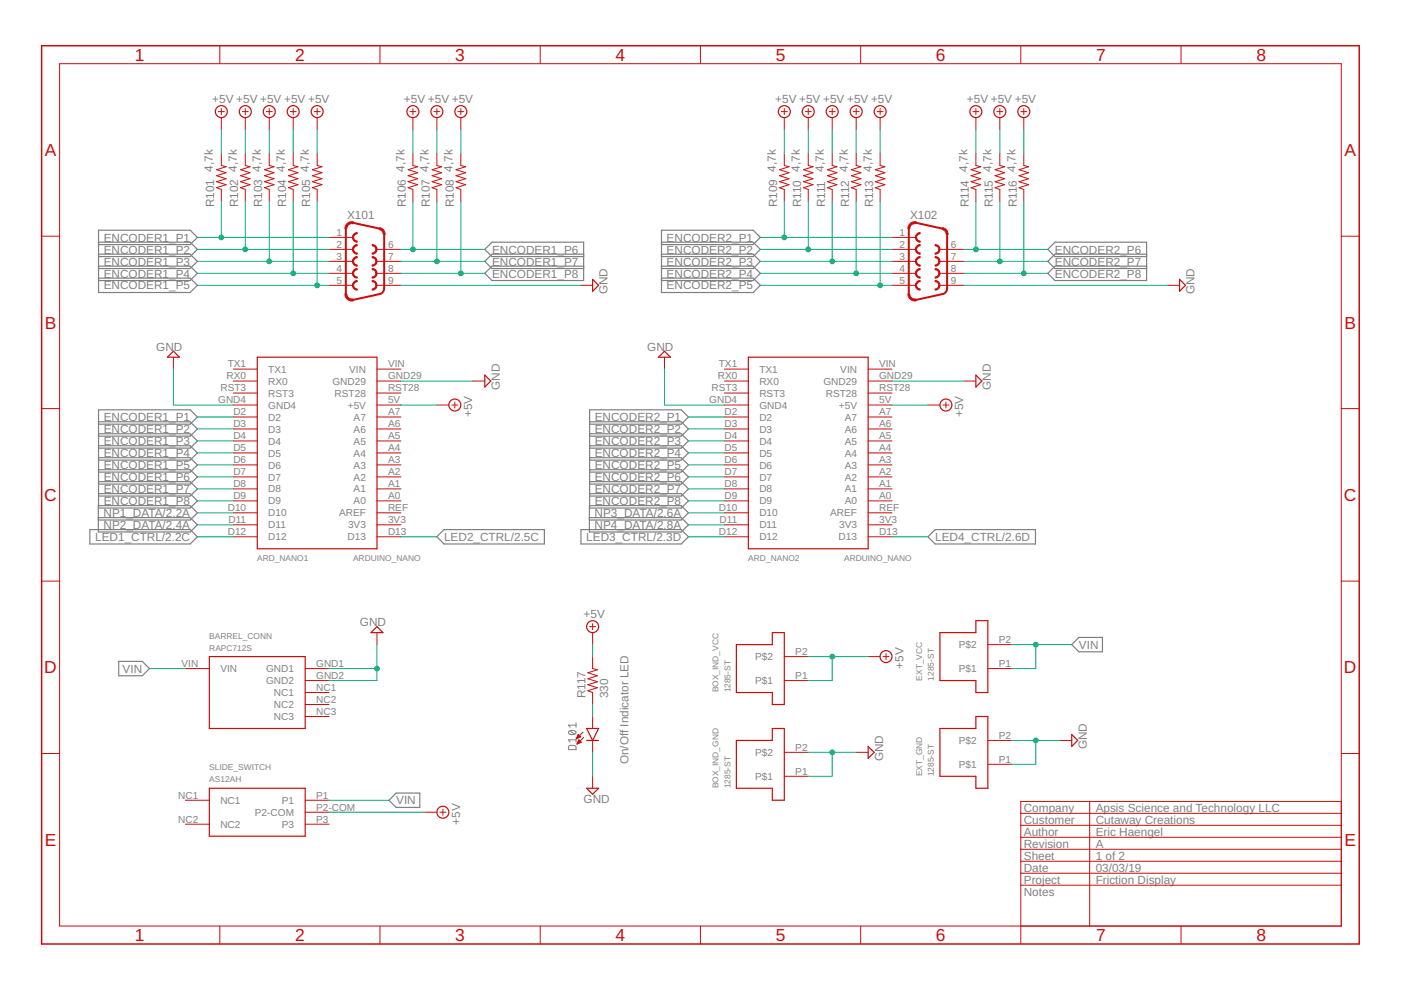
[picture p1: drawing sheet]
<svg xmlns="http://www.w3.org/2000/svg" width="297mm" height="210mm" viewBox="0 0 297 210" stroke-linecap="round" stroke-linejoin="round" font-family="sans-serif">
<path d="M120.6 155.1a1.02 1.02 0 0 1 1.5 .2 .93 .93 0 0 1-1.6 0zM120.6 158.2l1.3-.1 .2 .2v.6h-1.6zM120.9 154.9l.9 .8M122.1 153.3v.9M122.1 156.4v.9M122.1 156.9h-1.6l.4 .4M122.1 153.8h-1.6l.4 .4" fill="none" stroke="#808080" stroke-width=".21"/>
<g fill="none" stroke="#808080" stroke-width=".25">
<path d="M20.9 51.9h19.4l1.5-1.6-1.5-1.5h-19.4v13.2h19.4l1.5-1.5-1.5-1.5h-19.4M20.9 51.4h19.4l1.5 1.5-1.5 1.5h-19.4M20.9 53.9h19.4l1.5 1.5-1.5 1.5h-19.4M20.9 56.4h19.4l1.5 1.6-1.5 1.5h-19.4M123.7 54.4h-19.4l-1.5-1.5 1.5-1.5h19.4v8.1h-19.4l-1.5-1.5 1.5-1.6h19.4M123.7 53.9h-19.4l-1.5 1.5 1.5 1.5h19.4M140.3 51.9h19.4l1.5-1.6-1.5-1.5h-19.4v13.2h19.4l1.5-1.5-1.5-1.5h-19.4M140.3 51.4h19.4l1.5 1.5-1.5 1.5h-19.4M140.3 53.9h19.4l1.5 1.5-1.5 1.5h-19.4M140.3 56.4h19.4l1.5 1.6-1.5 1.5h-19.4M243.1 54.4h-19.4l-1.6-1.5 1.6-1.5h19.4v8.1h-19.4l-1.6-1.5 1.6-1.6h19.4M243.1 53.9h-19.4l-1.6 1.5 1.6 1.5h19.4"/>
<path d="M20.9 89.9h19.4l1.5-1.5-1.5-1.5h-19.4v20.8h19.4l1.5-1.5-1.5-1.5h-19.4M20.9 89.4h19.4l1.5 1.6-1.5 1.5h-19.4M20.9 92h19.4l1.5 1.5-1.5 1.5h-19.4M20.9 94.5h19.4l1.5 1.5-1.5 1.6h-19.4M20.9 97h19.4l1.5 1.6-1.5 1.5h-19.4M20.9 99.6h19.4l1.5 1.5-1.5 1.5h-19.4M125 89.9h19.4l1.6-1.5-1.6-1.5h-19.4v25.9h19.4l1.6-1.5-1.6-1.6h-19.4M125 89.4h19.4l1.6 1.6-1.6 1.5h-19.4M125 92h19.4l1.6 1.5-1.6 1.5h-19.4M125 94.5h19.4l1.6 1.5-1.6 1.6h-19.4M125 97h19.4l1.6 1.6-1.6 1.5h-19.4M125 99.6h19.4l1.6 1.5-1.6 1.5h-19.4"/>
<path d="M19 112.3h21.3l1.5 1.5-1.5 1.5h-21.3zM20.8 109.7h19.5l1.5 1.6-1.5 1.5h-19.5v-5.6h19.5l1.5 1.5-1.5 1.6h-19.5M20.9 102.1h19.4l1.5 1.6-1.5 1.5h-19.4M92.6 113.8l1.5-1.5h21.3v3h-21.3zM123.2 112.3h21.2l1.6 1.5-1.6 1.5h-21.2zM125 107.2h19.4l1.6 1.5-1.6 1.6h-19.4M125 102.1h19.4l1.6 1.6-1.6 1.5h-19.4M125 104.7h19.4l1.6 1.5-1.6 1.5h-19.4M198.3 112.3h21.2v3h-21.2l-1.6-1.5zM227.2 136.7l1.5-1.6h5v3.1h-5zM25.2 140.2h5l1.5 1.6-1.5 1.5h-5zM82.5 169.7l1.5-1.6h5v3.1h-5z"/>
</g>
<path d="M8.8 9.7h279.4v190.5h-279.4z" fill="none" stroke="#c90d0c" stroke-width=".32"/>
<g fill="none" stroke="#c90d0c" stroke-width=".21">
<path d="M12.6 13.5h271.8v182.8h-271.8zM46.6 9.7v3.8M80.6 9.7v3.8M114.5 9.7v3.8M148.5 9.7v3.8M182.5 9.7v3.8M216.4 9.7v3.8M250.4 9.7v3.8M46.3 23.7h1.3M46.9 32.6v2.5l1 .2-2 .7 2 .6-2 .7 2 .6-2 .6 2 .7-2 .6 1 .4v2.5M46.9 23v1.3M46.9 24.9v2.6"/>
<path d="M51.4 23.7h1.2M52 32.6v2.5l1 .2-2 .7 2 .6-2 .7 2 .6-2 .6 2 .7-2 .6 1 .4v2.5M52 23v1.3M52 24.9v2.6M56.5 23.7h1.2M57.1 32.6v2.5l1 .2-2 .7 2 .6-2 .7 2 .6-2 .6 2 .7-2 .6 1 .4v2.5M57.1 23v1.3M57.1 24.9v2.6M61.5 23.7h1.3M62.2 32.6v2.5l1 .2-2 .7 2 .6-2 .7 2 .6-2 .6 2 .7-2 .6 1 .4v2.5M62.2 23v1.3M62.2 24.9v2.6"/>
<path d="M66.6 23.7h1.3M67.2 32.6v2.5l1.1 .2-2.1 .7 2.1 .6-2.1 .7 2.1 .6-2.1 .6 2.1 .7-2.1 .6 1 .4v2.5M67.2 23v1.3M67.2 24.9v2.6M86.9 23.7h1.3M87.5 32.6v2.5l1.1 .2-2.1 .7 2.1 .6-2.1 .7 2.1 .6-2.1 .6 2.1 .7-2.1 .6 1 .4v2.5M87.5 23v1.3M87.5 24.9v2.6M92 23.7h1.3M92.6 32.6v2.5l1 .2-2 .7 2 .6-2 .7 2 .6-2 .6 2 .7-2 .6 1 .4v2.5M92.6 23v1.3M92.6 24.9v2.6"/>
<path d="M97.1 23.7h1.2M97.7 32.6v2.5l1 .2-2 .7 2 .6-2 .7 2 .6-2 .6 2 .7-2 .6 1 .4v2.5M97.7 23v1.3M97.7 24.9v2.6M165.7 23.7h1.2M166.3 32.6v2.5l1 .2-2 .7 2 .6-2 .7 2 .6-2 .6 2 .7-2 .6 1 .4v2.5M166.3 23v1.3M166.3 24.9v2.6M170.7 23.7h1.3M171.4 32.6v2.5l1 .2-2.1 .7 2.1 .6-2.1 .7 2.1 .6-2.1 .6 2.1 .7-2.1 .6 1.1 .4v2.5M171.4 23v1.3M171.4 24.9v2.6"/>
<path d="M175.8 23.7h1.3M176.4 32.6v2.5l1.1 .2-2.1 .7 2.1 .6-2.1 .7 2.1 .6-2.1 .6 2.1 .7-2.1 .6 1 .4v2.5M176.4 23v1.3M176.4 24.9v2.6M180.9 23.7h1.3M181.5 32.6v2.5l1 .2-2 .7 2 .6-2 .7 2 .6-2 .6 2 .7-2 .6 1 .4v2.5M181.5 23v1.3M181.5 24.9v2.6M186 23.7h1.2M186.6 32.6v2.5l1 .2-2 .7 2 .6-2 .7 2 .6-2 .6 2 .7-2 .6 1 .4v2.5M186.6 23v1.3M186.6 24.9v2.6"/>
<path d="M206.3 23.7h1.2M206.9 32.6v2.5l1 .2-2 .7 2 .6-2 .7 2 .6-2 .6 2 .7-2 .6 1 .4v2.5M206.9 23v1.3M206.9 24.9v2.6M211.3 23.7h1.3M212 32.6v2.5l1 .2-2 .7 2 .6-2 .7 2 .6-2 .6 2 .7-2 .6 1 .4v2.5M212 23v1.3M212 24.9v2.6M216.4 23.7h1.3M217.1 32.6v2.5l1 .2-2.1 .7 2.1 .6-2.1 .7 2.1 .6-2.1 .6 2.1 .7-2.1 .6 1.1 .4v2.5M217.1 23v1.3M217.1 24.9v2.6"/>
<path d="M8.8 50.1h3.8M69.8 50.3h5M69.8 52.9h5M69.8 55.4h5M69.8 58h5M79.9 52.9h5.1M79.9 55.4h5.1M79.9 58h5.1M189.1 50.3h5.1M189.1 52.9h5.1M189.1 55.4h5.1M189.1 58h5.1"/>
<path d="M199.3 52.9h5.1M199.3 55.4h5.1M199.3 58h5.1M284.4 50.1h3.8M36.8 75.7v2.6M49.5 78.3h5M69.8 60.5h5M79.9 78.3h5.1M79.9 60.5h5.1M123.1 60.5h2.5M140.9 75.7v2.6M153.6 78.3h5.1"/>
<path d="M184.1 78.3h5M189.1 60.5h5.1M199.3 60.5h5.1M247.5 60.5h2.6M8.8 86.6h3.8M49.5 80.8h5M49.5 83.3h5M49.5 85.9h5M49.5 88.4h5M49.5 91h5M49.5 93.5h5M49.5 96h5"/>
<path d="M49.5 98.6h5M79.9 80.8h5.1M79.9 83.3h5.1M79.9 85.9h5.1M79.9 88.4h5.1M79.9 91h5.1M79.9 93.5h5.1M79.9 96h5.1M79.9 98.6h5.1M92.6 85.9h2.6M95.8 85.9h1.3M96.4 85.2v1.3"/>
<path d="M100.2 80.8h2.6M153.6 80.8h5.1M153.6 83.3h5.1M153.6 85.9h5.1M153.6 88.4h5.1M153.6 91h5.1M153.6 93.5h5.1M153.6 96h5.1M153.6 98.6h5.1M184.1 80.8h5M184.1 83.3h5M184.1 85.9h5"/>
<path d="M184.1 88.4h5M184.1 91h5M184.1 93.5h5M184.1 96h5M184.1 98.6h5M196.7 85.9h2.6M199.9 85.9h1.3M200.6 85.2v1.3M204.4 80.8h2.5M284.4 86.6h3.8M49.5 101.1h5M49.5 103.7h5"/>
<path d="M49.5 106.2h5M49.5 108.7h5M49.5 111.3h5M49.5 113.8h5M79.9 101.1h5.1M79.9 103.7h5.1M79.9 106.2h5.1M79.9 108.7h5.1M79.9 111.3h5.1M79.9 113.8h5.1M153.6 101.1h5.1M153.6 103.7h5.1"/>
<path d="M153.6 106.2h5.1M153.6 108.7h5.1M153.6 111.3h5.1M153.6 113.8h5.1M184.1 101.1h5M184.1 103.7h5M184.1 106.2h5M184.1 108.7h5M184.1 111.3h5M184.1 113.8h5M8.8 123.2h3.8M79.9 134.1v2.6"/>
<path d="M125 132.9h1.3M125.6 132.2v1.3M125.6 134.1v2.6M125.6 139.2v2.6l1.1 .2-2.1 .6 2.1 .7-2.1 .6 2.1 .6-2.1 .7 2.1 .6-2.1 .7 1 .3v2.6M166.3 139.2h5.1M184.1 139.2h2.5M187.2 139.2h1.3M187.9 138.6v1.2M209.4 136.7h5.1M284.4 123.2h3.8M8.8 159.8h3.8M39.3 141.8h5.1"/>
<path d="M64.7 141.8h5.1M64.7 144.3h5.1M64.7 146.8h5.1M64.7 149.4h5.1M64.7 151.9h5.1M122.3 156.5h.2M122.3 156.4h.5M122.4 156.3h.6M122.4 157.7h.1M122.4 157.6h.3M122.4 156.1h.6M122.5 156h.4"/>
<path d="M122.5 157.5h.5M122.5 157.3h.7M122.5 155.9h.3M122.6 155.8h.1M122.6 157.2h.5M122.6 155.7l.5 .5-.9 .4zM122.6 157.1h.4M122.7 157h.2M122.7 156.9l.5 .5-.9 .4zM123.6 155.2l-1.4 1.4M123.7 156.4l-1.4 1.4M125.6 151.9v2.6"/>
<path d="M125.6 157v2.5M166.3 144.3h5.1M166.3 159.5h5.1M181.5 159.5h2.6M209.4 141.8h5.1M209.4 157h5.1M224.7 157h2.5M284.4 159.8h3.8M39.3 169.7h5.1M39.3 174.8h5.1M64.7 169.7h5.1M64.7 174.8h5.1"/>
<path d="M64.7 172.2h5.1M90.1 172.2h2.5M93.3 172.2h1.2M93.9 171.6v1.2M125.6 164.6v2.5M166.3 164.6h5.1M209.4 162.1h5.1M216.4 172.4h68M216.4 175h68M216.4 177.5h68M231 169.9v26.4M284.4 169.9h-68v30.3"/>
<path d="M46.6 196.3v3.9M80.6 196.3v3.9M114.5 196.3v3.9M148.5 196.3v3.9M182.5 196.3v3.9M216.4 180.1h68M216.4 182.6h68M216.4 185.1h68M216.4 187.7h68M250.4 196.3v3.9"/>
</g>
<g fill="none" stroke="#c90d0c" stroke-width=".25">
<path d="M125.6 59.2l1.3 1.3-1.3 1.3zM250.1 59.2l1.3 1.3-1.3 1.3zM36.8 74.5l1.2 1.2h-2.5zM54.5 75.7h25.4v40.7h-25.4zM102.8 79.5l1.3 1.3-1.3 1.3zM140.9 74.5l1.3 1.2h-2.6zM158.7 75.7h25.4v40.7h-25.4zM206.9 79.5l1.3 1.3-1.3 1.3zM44.4 139.2h20.3v15.3h-20.3zM79.9 132.9l1.3 1.2h-2.5zM156.1 136.7h7.6v-2.6h2.6v15.3h-2.6v-2.6h-7.6zM199.3 134.1h7.6v-2.5h2.5v15.2h-2.5v-2.5h-7.6z"/>
<path d="M124.4 154.5h2.5l-1.3 2.5zM124.4 157h2.5M156.1 157h7.6v-2.5h2.6v15.2h-2.6v-2.6h-7.6zM184.1 158.3l1.2 1.2-1.2 1.3zM199.3 154.5h7.6v-2.6h2.5v15.2h-2.5v-2.5h-7.6zM227.2 155.7l1.3 1.3-1.3 1.3zM44.4 167.1h20.3v10.2h-20.3zM124.4 167.1h2.5l-1.3 1.3z"/>
<circle cx="46.9" cy="23.7" r="1.27"/>
<circle cx="52" cy="23.7" r="1.27"/>
<circle cx="57.1" cy="23.7" r="1.27"/>
<circle cx="62.2" cy="23.7" r="1.27"/>
<circle cx="67.2" cy="23.7" r="1.27"/>
<circle cx="87.5" cy="23.7" r="1.27"/>
<circle cx="92.6" cy="23.7" r="1.27"/>
<circle cx="97.7" cy="23.7" r="1.27"/>
<circle cx="166.3" cy="23.7" r="1.27"/>
<circle cx="171.4" cy="23.7" r="1.27"/>
<circle cx="176.4" cy="23.7" r="1.27"/>
<circle cx="181.5" cy="23.7" r="1.27"/>
<circle cx="186.6" cy="23.7" r="1.27"/>
<circle cx="206.9" cy="23.7" r="1.27"/>
<circle cx="212" cy="23.7" r="1.27"/>
<circle cx="217.1" cy="23.7" r="1.27"/>
<circle cx="96.4" cy="85.9" r="1.27"/>
<circle cx="200.6" cy="85.9" r="1.27"/>
<circle cx="125.6" cy="132.9" r="1.27"/>
<circle cx="187.9" cy="139.2" r="1.27"/>
<circle cx="93.9" cy="172.2" r="1.27"/>
</g>
<g fill="#c90d0c" stroke="#c90d0c" stroke-width=".21">
<path d="M75.1 52.1l.6-.2v.2a.76 .76 0 0 0-.7 .8 .76 .76 0 0 0 .7 .7v.3a1.02 1.02 0 0 1-.9-.7 1.02 1.02 0 0 1 .3-1.1z" fill-rule="evenodd"/>
<path d="M78.9 51.9a1.02 1.02 0 0 1 1 1 1.02 1.02 0 0 1-1 1v-.3a.76 .76 0 0 0 .8-.7 .76 .76 0 0 0-.8-.8z" fill-rule="evenodd"/>
<path d="M75.1 49.6l.6-.3v.3a.76 .76 0 0 0-.7 .7 .76 .76 0 0 0 .7 .8v.3a1.02 1.02 0 0 1-.9-.7 1.02 1.02 0 0 1 .3-1.1z" fill-rule="evenodd"/>
<path d="M78.9 56.9a1.02 1.02 0 0 1 1 1.1 1.02 1.02 0 0 1-1 1v-.3a.76 .76 0 0 0 .8-.7 .76 .76 0 0 0-.8-.8z" fill-rule="evenodd"/>
<path d="M75.1 54.6l.6-.2v.3a.76 .76 0 0 0-.7 .7 .76 .76 0 0 0 .7 .8v.2a1.02 1.02 0 0 1-.9-.6 1.02 1.02 0 0 1 .3-1.2z" fill-rule="evenodd"/>
<path d="M78.9 54.4a1.02 1.02 0 0 1 1 1 1.02 1.02 0 0 1-1 1v-.2a.76 .76 0 0 0 .8-.8 .76 .76 0 0 0-.8-.7z" fill-rule="evenodd"/>
<path d="M75.1 57.2l.6-.3v.3a.76 .76 0 0 0-.7 .8 .76 .76 0 0 0 .7 .7v.3a1.02 1.02 0 0 1-.9-.7 1.02 1.02 0 0 1 .3-1.1z" fill-rule="evenodd"/>
<path d="M78.9 59.5a1.02 1.02 0 0 1 1 1 1.02 1.02 0 0 1-1 1v-.2a.76 .76 0 0 0 .8-.8 .76 .76 0 0 0-.8-.8z" fill-rule="evenodd"/>
<path d="M75.1 59.7l.6-.2v.2a.76 .76 0 0 0-.7 .8 .76 .76 0 0 0 .7 .8v.2a1.02 1.02 0 0 1-.9-.7 1.02 1.02 0 0 1 .3-1.1z" fill-rule="evenodd"/>
<path d="M73.6 47.4l.5-.3 .8-.1-.1 .4-.8 .2-.3 .4-.2 .5h-.4l.1-.5z" fill-rule="evenodd"/>
<path d="M80.5 48.3h.2a1.43 1.43 0 0 1 1 1.4h-.4a1.04 1.04 0 0 0-.9-1z" fill-rule="evenodd"/>
<path d="M73.1 62.3h.4l.2 .6 .3 .3 .8 .2 .1 .4a1.46 1.46 0 0 1-1.8-1.5z" fill-rule="evenodd"/>
<path d="M194.4 52.1l.7-.2v.2a.76 .76 0 0 0-.8 .8 .76 .76 0 0 0 .8 .7v.3a1.02 1.02 0 0 1-1-.7 1.02 1.02 0 0 1 .3-1.1z" fill-rule="evenodd"/>
<path d="M198.3 51.9a1.02 1.02 0 0 1 1 1 1.02 1.02 0 0 1-1 1v-.3a.76 .76 0 0 0 .7-.7 .76 .76 0 0 0-.7-.8z" fill-rule="evenodd"/>
<path d="M194.4 49.6l.7-.3v.3a.76 .76 0 0 0-.8 .7 .76 .76 0 0 0 .8 .8v.3a1.02 1.02 0 0 1-1-.7 1.02 1.02 0 0 1 .3-1.1z" fill-rule="evenodd"/>
<path d="M198.3 56.9a1.02 1.02 0 0 1 1 1.1 1.02 1.02 0 0 1-1 1v-.3a.76 .76 0 0 0 .7-.7 .76 .76 0 0 0-.7-.8z" fill-rule="evenodd"/>
<path d="M194.4 54.6l.7-.2v.3a.76 .76 0 0 0-.8 .7 .76 .76 0 0 0 .8 .8v.2a1.02 1.02 0 0 1-1-.6 1.02 1.02 0 0 1 .3-1.2z" fill-rule="evenodd"/>
<path d="M198.3 54.4a1.02 1.02 0 0 1 1 1 1.02 1.02 0 0 1-1 1v-.2a.76 .76 0 0 0 .7-.8 .76 .76 0 0 0-.7-.7z" fill-rule="evenodd"/>
<path d="M194.4 57.2l.7-.3v.3a.76 .76 0 0 0-.8 .8 .76 .76 0 0 0 .8 .7v.3a1.02 1.02 0 0 1-1-.7 1.02 1.02 0 0 1 .3-1.1z" fill-rule="evenodd"/>
<path d="M198.3 59.5a1.02 1.02 0 0 1 1 1 1.02 1.02 0 0 1-1 1v-.2a.76 .76 0 0 0 .7-.8 .76 .76 0 0 0-.7-.8z" fill-rule="evenodd"/>
<path d="M194.4 59.7l.7-.2v.2a.76 .76 0 0 0-.8 .8 .76 .76 0 0 0 .8 .8v.2a1.02 1.02 0 0 1-1-.7 1.02 1.02 0 0 1 .3-1.1z" fill-rule="evenodd"/>
<path d="M192.9 47.4l.6-.3 .8-.1-.1 .4-.8 .2-.4 .4-.1 .5h-.4l.1-.5z" fill-rule="evenodd"/>
<path d="M199.9 48.3h.1a1.43 1.43 0 0 1 1 1.4h-.4a1.04 1.04 0 0 0-.8-1z" fill-rule="evenodd"/>
<path d="M192.5 62.3h.4l.1 .6 .4 .3 .8 .2 .1 .4a1.46 1.46 0 0 1-1.8-1.5z" fill-rule="evenodd"/>
</g>
<path d="M73.3 48.5v13.8M74.9 47.2l5.6 1.3M81.4 49.7v11.4l-.1 .6-.3 .4-.5 .3-5.6 1.2M192.7 48.5v13.8M194.2 47.2l5.6 1.3M200.8 49.7v11.4l-.1 .6-.4 .4-.5 .3-5.6 1.2" fill="none" stroke="#c90d0c" stroke-width=".42"/>
<g fill="none" stroke="#0dab76" stroke-width=".21">
<path d="M46.9 27.5v5.1M52 27.5v5.1M57.1 27.5v5.1M62.2 27.5v5.1M67.2 27.5v5.1M87.5 27.5v5.1M92.6 27.5v5.1M97.7 27.5v5.1M166.3 27.5v5.1M171.4 27.5v5.1M176.4 27.5v5.1M181.5 27.5v5.1"/>
<path d="M186.6 27.5v5.1M206.9 27.5v5.1M212 27.5v5.1M217.1 27.5v5.1M41.8 50.3h28M41.8 52.9h28M41.8 55.4h28M41.8 58h28M46.9 42.7v7.6M52 42.7v10.2M57.1 42.7v12.7M62.2 42.7v15.3"/>
<path d="M67.2 42.7v17.8M85 52.9h17.8M85 55.4h17.8M85 58h17.8M87.5 42.7v10.2M92.6 42.7v12.7M97.7 42.7v15.3M161.2 50.3h27.9M161.2 52.9h27.9M161.2 55.4h27.9M161.2 58h27.9M166.3 42.7v7.6"/>
<path d="M171.4 42.7v10.2M176.4 42.7v12.7M181.5 42.7v15.3M186.6 42.7v17.8M204.4 52.9h17.7M204.4 55.4h17.7M204.4 58h17.7M206.9 42.7v10.2M212 42.7v12.7M217.1 42.7v15.3M36.8 78.3v7.6h12.7M41.8 60.5h28"/>
<path d="M85 60.5h38.1M140.9 78.3v7.6h12.7M161.2 60.5h27.9M204.4 60.5h43.1M41.8 88.4h7.7M41.8 91h7.7M41.8 93.5h7.7M41.8 96h7.7M41.8 98.6h7.7M85 80.8h15.2M85 85.9h7.6M146 88.4h7.6"/>
<path d="M146 91h7.6M146 93.5h7.6M146 96h7.6M146 98.6h7.6M189.1 80.8h15.3M189.1 85.9h7.6M41.8 101.1h7.7M41.8 103.7h7.7M41.8 106.2h7.7M41.8 108.7h7.7M41.8 113.8h7.7M41.8 111.3h7.7"/>
<path d="M85 113.8h7.6M146 101.1h7.6M146 103.7h7.6M146 106.2h7.6M146 108.7h7.6M146 113.8h7.6M146 111.3h7.6M189.1 113.8h7.6M79.9 136.7v7.6h-10.1M125.6 136.7v2.5M171.4 139.2h12.7M176.4 139.2v5.1h-5"/>
<path d="M214.5 136.7h12.7M219.6 136.7v5.1h-5.1M31.7 141.8h7.6M69.8 141.8h10.1M125.6 149.4v2.5M125.6 159.5v5.1M171.4 159.5h10.1M176.4 159.5v5.1h-5M214.5 157h10.2M219.6 157v5.1h-5.1M69.8 172.2h20.3M69.8 169.7h12.7"/>
</g>
<g fill="#0dab76" stroke="#0dab76" stroke-width=".21">
<circle cx="79.9" cy="141.8" r=".51"/>
<circle cx="176.4" cy="159.5" r=".51"/>
<circle cx="219.6" cy="157" r=".51"/>
<circle cx="176.4" cy="139.2" r=".51"/>
<circle cx="46.9" cy="50.3" r=".51"/>
<circle cx="52" cy="52.9" r=".51"/>
<circle cx="57.1" cy="55.4" r=".51"/>
<circle cx="62.2" cy="58" r=".51"/>
<circle cx="67.2" cy="60.5" r=".51"/>
<circle cx="87.5" cy="52.9" r=".51"/>
<circle cx="92.6" cy="55.4" r=".51"/>
<circle cx="97.7" cy="58" r=".51"/>
<circle cx="166.3" cy="50.3" r=".51"/>
<circle cx="171.4" cy="52.9" r=".51"/>
<circle cx="176.4" cy="55.4" r=".51"/>
<circle cx="181.5" cy="58" r=".51"/>
<circle cx="186.6" cy="60.5" r=".51"/>
<circle cx="206.9" cy="52.9" r=".51"/>
<circle cx="212" cy="55.4" r=".51"/>
<circle cx="217.1" cy="58" r=".51"/>
<circle cx="219.6" cy="136.7" r=".51"/>
</g>
<g font-size="3.7" fill="#c90d0c">
<text x="28.6" y="12.9">1</text>
<text x="62.6" y="12.9">2</text>
<text x="96.5" y="12.9">3</text>
<text x="130.5" y="12.9">4</text>
<text x="164.5" y="12.9">5</text>
<text x="198.4" y="12.9">6</text>
<text x="232.4" y="12.9">7</text>
<text x="266.4" y="12.9">8</text>
<text x="9.5" y="33.1">A</text>
<text x="285" y="33.1">A</text>
<text x="9.5" y="69.7">B</text>
<text x="285" y="69.7">B</text>
<text x="9.4" y="106.2">C</text>
<text x="284.9" y="106.2">C</text>
<text x="9.4" y="142.8">D</text>
<text x="284.9" y="142.8">D</text>
<text x="9.5" y="179.4">E</text>
<text x="285" y="179.4">E</text>
<text x="28.6" y="199.5">1</text>
<text x="62.6" y="199.5">2</text>
<text x="96.5" y="199.5">3</text>
<text x="130.5" y="199.5">4</text>
<text x="164.5" y="199.5">5</text>
<text x="198.4" y="199.5">6</text>
<text x="232.4" y="199.5">7</text>
<text x="266.4" y="199.5">8</text>
</g>
<g font-size="2.5" fill="#808080">
<text x="45" y="21.8">+5V +5V +5V +5V +5V</text>
<text x="85.6" y="21.8">+5V +5V +5V</text>
<text x="164.4" y="21.8">+5V +5V +5V +5V +5V</text>
<text x="205" y="21.8">+5V +5V +5V</text>
<text x="45.1" y="36.4" transform="rotate(-90 45.1 36.4)">4,7k</text>
<text x="50.2" y="36.4" transform="rotate(-90 50.2 36.4)">4,7k</text>
<text x="55.3" y="36.4" transform="rotate(-90 55.3 36.4)">4,7k</text>
<text x="60.4" y="36.4" transform="rotate(-90 60.4 36.4)">4,7k</text>
<text x="65.5" y="36.4" transform="rotate(-90 65.5 36.4)">4,7k</text>
<text x="85.8" y="36.4" transform="rotate(-90 85.8 36.4)">4,7k</text>
<text x="90.9" y="36.4" transform="rotate(-90 90.9 36.4)">4,7k</text>
<text x="95.9" y="36.4" transform="rotate(-90 95.9 36.4)">4,7k</text>
<text x="164.5" y="36.4" transform="rotate(-90 164.5 36.4)">4,7k</text>
<text x="169.6" y="36.4" transform="rotate(-90 169.6 36.4)">4,7k</text>
<text x="174.7" y="36.4" transform="rotate(-90 174.7 36.4)">4,7k</text>
<text x="179.7" y="36.4" transform="rotate(-90 179.7 36.4)">4,7k</text>
<text x="184.8" y="36.4" transform="rotate(-90 184.8 36.4)">4,7k</text>
<text x="205.1" y="36.4" transform="rotate(-90 205.1 36.4)">4,7k</text>
<text x="210.2" y="36.4" transform="rotate(-90 210.2 36.4)">4,7k</text>
<text x="215.3" y="36.4" transform="rotate(-90 215.3 36.4)">4,7k</text>
<text x="45.4" y="44" transform="rotate(-90 45.4 44)">R101</text>
<text x="50.5" y="44" transform="rotate(-90 50.5 44)">R102</text>
<text x="55.6" y="44" transform="rotate(-90 55.6 44)">R103</text>
<text x="60.7" y="44" transform="rotate(-90 60.7 44)">R104</text>
<text x="65.7" y="44" transform="rotate(-90 65.7 44)">R105</text>
<text x="73.6" y="46.5">X101</text>
<text x="86.1" y="44" transform="rotate(-90 86.1 44)">R106</text>
<text x="91.1" y="44" transform="rotate(-90 91.1 44)">R107</text>
<text x="96.2" y="44" transform="rotate(-90 96.2 44)">R108</text>
<text x="164.8" y="44" transform="rotate(-90 164.8 44)">R109</text>
<text x="169.9" y="44" transform="rotate(-90 169.9 44)">R110</text>
<text x="174.9" y="44" transform="rotate(-90 174.9 44)">R111</text>
<text x="180" y="44" transform="rotate(-90 180 44)">R112</text>
<text x="185.1" y="44" transform="rotate(-90 185.1 44)">R113</text>
<text x="192.9" y="46.5">X102</text>
<text x="205.4" y="44" transform="rotate(-90 205.4 44)">R114</text>
<text x="210.5" y="44" transform="rotate(-90 210.5 44)">R115</text>
<text x="215.6" y="44" transform="rotate(-90 215.6 44)">R116</text>
<text x="22" y="51.2">ENCODER1_P1</text>
<text x="22" y="53.8">ENCODER1_P2</text>
<text x="104.3" y="53.8">ENCODER1_P6</text>
<text x="141.3" y="51.2">ENCODER2_P1</text>
<text x="141.3" y="53.8">ENCODER2_P2</text>
<text x="223.7" y="53.8">ENCODER2_P6</text>
<text x="22" y="56.3">ENCODER1_P3</text>
<text x="22" y="58.8">ENCODER1_P4</text>
<text x="104.3" y="56.3">ENCODER1_P7</text>
<text x="104.3" y="58.8">ENCODER1_P8</text>
<text x="141.3" y="56.3">ENCODER2_P3</text>
<text x="141.3" y="58.8">ENCODER2_P4</text>
<text x="223.7" y="56.3">ENCODER2_P7</text>
<text x="223.7" y="58.8">ENCODER2_P8</text>
<text x="22" y="61.4">ENCODER1_P5</text>
<text x="128.8" y="62.4" transform="rotate(-90 128.8 62.4)">GND</text>
<text x="141.3" y="61.4">ENCODER2_P5</text>
<text x="253.3" y="62.4" transform="rotate(-90 253.3 62.4)">GND</text>
<text x="33.1" y="74.3">GND</text>
<text x="137.2" y="74.3">GND</text>
<text x="106" y="82.7" transform="rotate(-90 106 82.7)">GND</text>
<text x="210.1" y="82.7" transform="rotate(-90 210.1 82.7)">GND</text>
<text x="22" y="89.3">ENCODER1_P1</text>
<text x="100.1" y="88.5" transform="rotate(-90 100.1 88.5)">+5V</text>
<text x="126.1" y="89.3">ENCODER2_P1</text>
<text x="204.2" y="88.5" transform="rotate(-90 204.2 88.5)">+5V</text>
<text x="22" y="91.8">ENCODER1_P2</text>
<text x="22" y="94.4">ENCODER1_P3</text>
<text x="126.1" y="91.8">ENCODER2_P2</text>
<text x="126.1" y="94.4">ENCODER2_P3</text>
<text x="22" y="96.9">ENCODER1_P4</text>
<text x="22" y="99.5">ENCODER1_P5</text>
<text x="126.1" y="96.9">ENCODER2_P4</text>
<text x="126.1" y="99.5">ENCODER2_P5</text>
<text x="22" y="102">ENCODER1_P6</text>
<text x="22" y="104.5">ENCODER1_P7</text>
<text x="22" y="107.1">ENCODER1_P8</text>
<text x="126.1" y="102">ENCODER2_P6</text>
<text x="126.1" y="104.5">ENCODER2_P7</text>
<text x="126.1" y="107.1">ENCODER2_P8</text>
<text x="21.9" y="109.6">NP1_DATA/2.2A</text>
<text x="21.9" y="112.2">NP2_DATA/2.4A</text>
<text x="126.1" y="109.6">NP3_DATA/2.6A</text>
<text x="126.1" y="112.2">NP4_DATA/2.8A</text>
<text x="20.2" y="114.7">LED1_CTRL/2.2C</text>
<text x="94.2" y="114.7">LED2_CTRL/2.5C</text>
<text x="124.3" y="114.7">LED3_CTRL/2.3D</text>
<text x="198.3" y="114.7">LED4_CTRL/2.6D</text>
<text x="123.7" y="131">+5V</text>
<text x="76.3" y="132.7">GND</text>
<text x="228.8" y="137.6">VIN</text>
<text x="26" y="142.6">VIN</text>
<text x="191.5" y="141.8" transform="rotate(-90 191.5 141.8)">+5V</text>
<text x="124.1" y="148.1" transform="rotate(-90 124.1 148.1)">R117</text>
<text x="128.9" y="148.1" transform="rotate(-90 128.9 148.1)">330</text>
<text x="187.2" y="161.4" transform="rotate(-90 187.2 161.4)">GND</text>
<text x="230.4" y="158.9" transform="rotate(-90 230.4 158.9)">GND</text>
<text x="133.3" y="162.1" transform="rotate(-90 133.3 162.1)">On/Of Indicator LED</text>
<text x="84" y="170.6">VIN</text>
<text x="123.7" y="170.3">GND</text>
<text x="217.1" y="172.2">Company</text>
<text x="232.3" y="172.2">Apsis Science and Technology LLC</text>
<text x="97.6" y="174.8" transform="rotate(-90 97.6 174.8)">+5V</text>
<text x="217.1" y="174.8">Customer</text>
<text x="217.1" y="177.3">Author</text>
<text x="217.1" y="179.8">Revision</text>
<text x="232.3" y="174.8">Cutaway Creations</text>
<text x="232.3" y="177.3">Eric Haengel</text>
<text x="232.3" y="179.8">A</text>
<text x="217.1" y="184.9">Date</text>
<text x="217.1" y="182.4">Sheet</text>
<text x="232.3" y="184.9">03/03/19</text>
<text x="232.3" y="182.4">1 of 2</text>
<text x="217.1" y="190">Notes</text>
<text x="217.1" y="187.5">Project</text>
<text x="232.3" y="187.5">Friction Display</text>
</g>
<g font-size="2.1" fill="#808080">
<text x="71.3" y="50">1</text>
<text x="71.3" y="52.5">2</text>
<text x="82.3" y="52.5">6</text>
<text x="190.7" y="50">1</text>
<text x="190.7" y="52.5">2</text>
<text x="201.6" y="52.5">6</text>
<text x="71.3" y="55.1">3</text>
<text x="71.3" y="57.6">4</text>
<text x="82.3" y="55.1">7</text>
<text x="82.3" y="57.6">8</text>
<text x="190.7" y="55.1">3</text>
<text x="190.7" y="57.6">4</text>
<text x="201.6" y="55.1">7</text>
<text x="201.6" y="57.6">8</text>
<text x="71.3" y="60.1">5</text>
<text x="82.3" y="60.1">9</text>
<text x="190.7" y="60.1">5</text>
<text x="201.6" y="60.1">9</text>
<text x="48.3" y="77.9">TX1</text>
<text x="82.3" y="77.9">VIN</text>
<text x="152.4" y="77.9">TX1</text>
<text x="186.4" y="77.9">VIN</text>
<text x="46.7" y="83">RST3</text>
<text x="48.1" y="80.4">RX0</text>
<text x="56.9" y="79">TX1</text>
<text x="56.9" y="81.6">RX0</text>
<text x="70.5" y="81.6">GND29</text>
<text x="74" y="79">VIN</text>
<text x="82.3" y="83">RST28</text>
<text x="82.3" y="80.4">GND29</text>
<text x="150.9" y="83">RST3</text>
<text x="152.2" y="80.4">RX0</text>
<text x="161" y="79">TX1</text>
<text x="161" y="81.6">RX0</text>
<text x="174.6" y="81.6">GND29</text>
<text x="178.2" y="79">VIN</text>
<text x="186.4" y="83">RST28</text>
<text x="186.4" y="80.4">GND29</text>
<text x="46.3" y="85.5">GND4</text>
<text x="49.5" y="88.1">D2</text>
<text x="56.9" y="84.1">RST3</text>
<text x="56.9" y="86.6">GND4</text>
<text x="56.9" y="89.2">D2</text>
<text x="71" y="84.1">RST28</text>
<text x="73.7" y="86.6">+5V</text>
<text x="75" y="89.2">A7</text>
<text x="82.3" y="88.1">A7</text>
<text x="82.3" y="85.5">5V</text>
<text x="150.4" y="85.5">GND4</text>
<text x="153.6" y="88.1">D2</text>
<text x="161" y="84.1">RST3</text>
<text x="161" y="86.6">GND4</text>
<text x="161" y="89.2">D2</text>
<text x="175.1" y="84.1">RST28</text>
<text x="177.9" y="86.6">+5V</text>
<text x="179.1" y="89.2">A7</text>
<text x="186.4" y="88.1">A7</text>
<text x="186.4" y="85.5">5V</text>
<text x="49.5" y="90.6">D3</text>
<text x="49.5" y="93.1">D4</text>
<text x="49.5" y="95.7">D5</text>
<text x="56.9" y="91.7">D3</text>
<text x="56.9" y="94.3">D4</text>
<text x="75" y="94.3">A5</text>
<text x="75" y="91.7">A6</text>
<text x="82.3" y="95.7">A4</text>
<text x="82.3" y="93.1">A5</text>
<text x="82.3" y="90.6">A6</text>
<text x="153.6" y="90.6">D3</text>
<text x="153.6" y="93.1">D4</text>
<text x="153.6" y="95.7">D5</text>
<text x="161" y="91.7">D3</text>
<text x="161" y="94.3">D4</text>
<text x="179.1" y="94.3">A5</text>
<text x="179.1" y="91.7">A6</text>
<text x="186.4" y="95.7">A4</text>
<text x="186.4" y="93.1">A5</text>
<text x="186.4" y="90.6">A6</text>
<text x="49.5" y="98.2">D6</text>
<text x="49.5" y="100.8">D7</text>
<text x="56.9" y="96.8">D5</text>
<text x="56.9" y="99.3">D6</text>
<text x="56.9" y="101.9">D7</text>
<text x="75" y="101.9">A2</text>
<text x="75" y="99.3">A3</text>
<text x="75" y="96.8">A4</text>
<text x="82.3" y="100.8">A2</text>
<text x="82.3" y="98.2">A3</text>
<text x="153.6" y="98.2">D6</text>
<text x="153.6" y="100.8">D7</text>
<text x="161" y="96.8">D5</text>
<text x="161" y="99.3">D6</text>
<text x="161" y="101.9">D7</text>
<text x="179.1" y="101.9">A2</text>
<text x="179.1" y="99.3">A3</text>
<text x="179.1" y="96.8">A4</text>
<text x="186.4" y="100.8">A2</text>
<text x="186.4" y="98.2">A3</text>
<text x="49.5" y="103.3">D8</text>
<text x="49.5" y="105.8">D9</text>
<text x="56.9" y="104.4">D8</text>
<text x="56.9" y="107">D9</text>
<text x="75" y="107">A0</text>
<text x="75" y="104.4">A1</text>
<text x="82.3" y="105.8">A0</text>
<text x="82.3" y="103.3">A1</text>
<text x="153.6" y="103.3">D8</text>
<text x="153.6" y="105.8">D9</text>
<text x="161" y="104.4">D8</text>
<text x="161" y="107">D9</text>
<text x="179.1" y="107">A0</text>
<text x="179.1" y="104.4">A1</text>
<text x="186.4" y="105.8">A0</text>
<text x="186.4" y="103.3">A1</text>
<text x="48.3" y="108.4">D10</text>
<text x="48.3" y="113.5">D12</text>
<text x="48.4" y="110.9">D11</text>
<text x="56.9" y="109.5">D10</text>
<text x="56.9" y="112">D11</text>
<text x="71.9" y="109.5">AREF</text>
<text x="73.8" y="112">3V3</text>
<text x="82.3" y="113.5">D13</text>
<text x="82.3" y="110.9">3V3</text>
<text x="82.3" y="108.4">REF</text>
<text x="152.4" y="108.4">D10</text>
<text x="152.4" y="113.5">D12</text>
<text x="152.6" y="110.9">D11</text>
<text x="161" y="109.5">D10</text>
<text x="161" y="112">D11</text>
<text x="176" y="109.5">AREF</text>
<text x="177.9" y="112">3V3</text>
<text x="186.4" y="113.5">D13</text>
<text x="186.4" y="110.9">3V3</text>
<text x="186.4" y="108.4">REF</text>
<text x="56.9" y="114.6">D12</text>
<text x="73.7" y="114.6">D13</text>
<text x="161" y="114.6">D12</text>
<text x="177.8" y="114.6">D13</text>
<text x="203.3" y="137.4">P$2</text>
<text x="211.8" y="136.3">P2</text>
<text x="38.5" y="141.4">VIN</text>
<text x="46.7" y="142.5">VIN</text>
<text x="56.4" y="142.5">GND1</text>
<text x="67" y="141.4">GND1</text>
<text x="67" y="143.9">GND2</text>
<text x="160.1" y="140">P$2</text>
<text x="168.6" y="143.9">P1</text>
<text x="168.6" y="138.9">P2</text>
<text x="203.3" y="142.5">P$1</text>
<text x="211.8" y="141.4">P1</text>
<text x="56.4" y="145">GND2</text>
<text x="58.1" y="147.6">NC1</text>
<text x="67" y="146.5">NC1</text>
<text x="67" y="149">NC2</text>
<text x="160.1" y="145">P$1</text>
<text x="58.1" y="150.1">NC2</text>
<text x="58.1" y="152.7">NC3</text>
<text x="67" y="151.5">NC3</text>
<text x="160.1" y="160.3">P$2</text>
<text x="168.6" y="159.2">P2</text>
<text x="203.3" y="157.7">P$2</text>
<text x="211.8" y="161.7">P1</text>
<text x="211.8" y="156.6">P2</text>
<text x="160.1" y="165.4">P$1</text>
<text x="168.6" y="164.2">P1</text>
<text x="203.3" y="162.8">P$1</text>
<text x="37.8" y="169.3">NC1</text>
<text x="46.7" y="170.4">NC1</text>
<text x="54" y="173">P2-COM</text>
<text x="59.7" y="170.4">P1</text>
<text x="67" y="169.3">P1</text>
<text x="67" y="171.9">P2-COM</text>
<text x="37.8" y="174.4">NC2</text>
<text x="46.7" y="175.5">NC2</text>
<text x="59.7" y="175.5">P3</text>
<text x="67" y="174.4">P3</text>
</g>
<g font-size="1.8" fill="#808080">
<text x="54.5" y="118.9">ARD_NANO1</text>
<text x="74.9" y="118.9">ARDUINO_NANO</text>
<text x="158.7" y="118.9">ARD_NANO2</text>
<text x="179" y="118.9">ARDUINO_NANO</text>
<text x="44.4" y="137.9">RAPC712S</text>
<text x="44.4" y="135.4">BARREL_CONN</text>
<text x="152.3" y="146.8" transform="rotate(-90 152.3 146.8)">BOX_IND_VCC</text>
<text x="154.9" y="146.8" transform="rotate(-90 154.9 146.8)">1285-ST</text>
<text x="195.5" y="144.3" transform="rotate(-90 195.5 144.3)">EXT_VCC</text>
<text x="198" y="144.3" transform="rotate(-90 198 144.3)">1285-ST</text>
<text x="44.4" y="165.9">AS12AH</text>
<text x="44.4" y="163.3">SLIDE_SWITCH</text>
<text x="152.3" y="167.1" transform="rotate(-90 152.3 167.1)">BOX_IND_GND</text>
<text x="154.9" y="167.1" transform="rotate(-90 154.9 167.1)">1285-ST</text>
<text x="195.5" y="164.6" transform="rotate(-90 195.5 164.6)">EXT_GND</text>
<text x="198" y="164.6" transform="rotate(-90 198 164.6)">1285-ST</text>
</g>
</svg>
